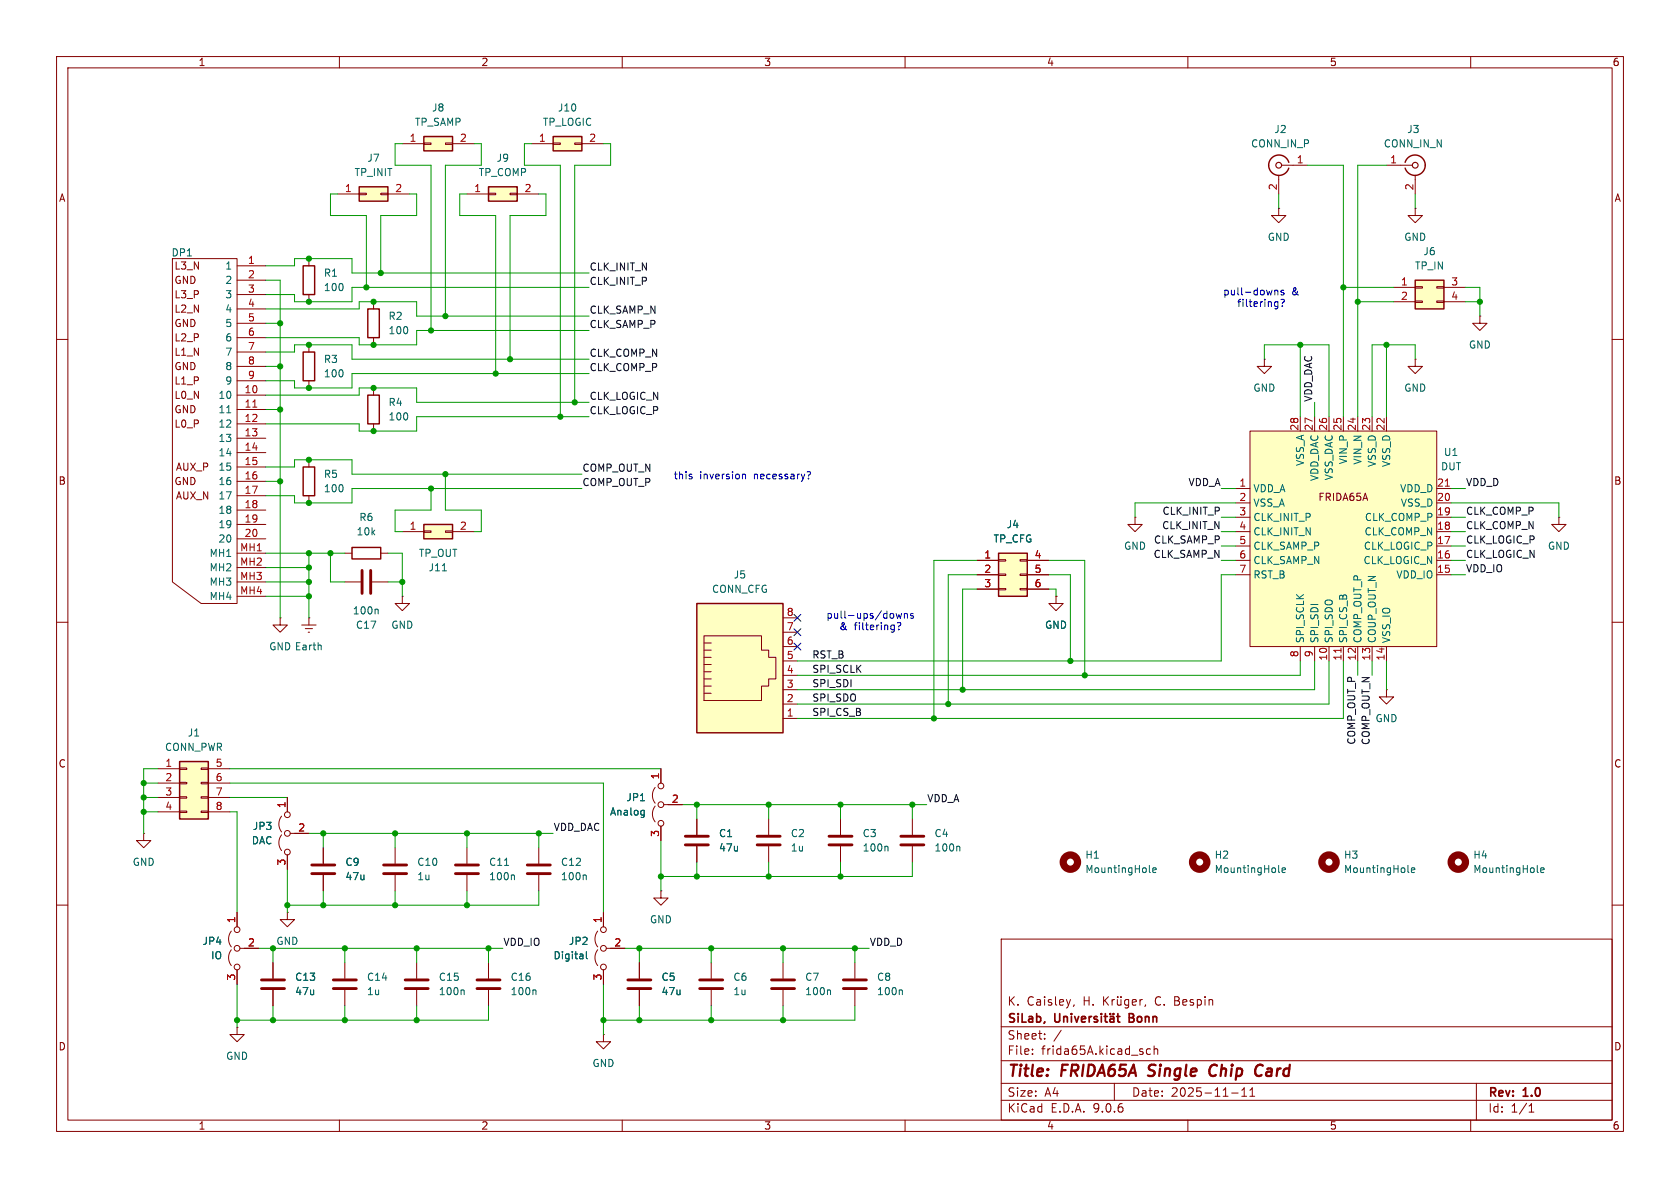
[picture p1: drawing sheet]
<svg xmlns="http://www.w3.org/2000/svg" width="297mm" height="210mm" viewBox="0 0 297 210" stroke-linecap="round" stroke-linejoin="round" font-family="sans-serif">
<g fill="none" stroke="#840000" stroke-width=".18">
<path d="M10 10h277v190h-277zM12 12h273v186h-273zM60 10v2M110 10v2M160 10v2M210 10v2M260 10v2M10 60h2M285 60h2M10 110h2M71.1 105.4v1.3h1.3l-1.3 1.3-1.3-1.3h1.3M71.1 105.4h.1"/>
<path d="M285 110h2M10 160h2M177 166h108v32h-108zM189.9 177.6l-.2 .3M195.1 176.2v1.5M195.3 176.8l.7 .9M196 176.2l-.9 .9M196.6 176.7v1M197 176.7l-.3 .1-.1 .2M197.5 176.7l.1 .9 .4 .1 .2-.1M197.6 176.2v.1M198.2 176.2v.1"/>
<path d="M198.2 176.7v1M199.5 176.8l-.4-.1-.3 .3v.4l.2 .2h.5M199.5 176.7v1.2l-.3 .3-.3-.1M200.2 177.2l.7-.1-.1-.3-.4-.1-.2 .2v.7h.6M201.5 176.7v1M202 176.7l-.3 .1-.2 .2M202.5 177.6l-.1 .3M207.7 176.2h.5l.2 .1 .1 .3-.3 .3a.4 .4 0 0 1 .3 .4 .4 .4 0 0 1-.3 .4h-.5zM207.7 176.9h.5M209.1 177.2l.7-.1-.1-.3-.4-.1-.2 .2 .1 .7h.5M211 176.8l-.4-.1-.2 .2 .1 .2 .5 .2v.3h-.6M211.7 176.8l.4-.1 .3 .3v.4l-.2 .2h-.5"/>
<path d="M211.7 176.7v1.5M213 176.2v.1M213 176.7v1M213.7 176.8l.3-.1 .3 .1 .1 .9M213.7 176.7v1M285 160h2M60 198v2M110 198v2M160 198v2M177 194.5h108M177 191.5h108M177 187.5h108"/>
<path d="M177 181.5h108M182.5 186.3v.1M182.5 185.5v.1M184.7 183.6v.1M184.7 182.8v.1M187.6 182.1l-1.3 2M197 191.5v3M203.4 185.5l-.4-.1-.3 .3v.4l.1 .2h.6M204 185.5l.2-.1 .4 .1 .1 .9M204 184.9v1.5M210 198v2M217.7 193.2h1.2"/>
<path d="M219.5 193.8h.9M219.5 192.7l.5-.4v1.5M221 193.8h.8M221 192.7l.4-.4v1.5M260 198v2M261 191.5v6.5M270.3 196.6h.9M270.3 195.5l.4-.4v1.5"/>
</g>
<path d="M202.9 190.1l.3 .1M203.2 188.4l-.1 .4 .1 .2M214.8 188.2a1.13 1.13 0 0 0-1 .7 1.13 1.13 0 0 0 .3 1.2l.2 .1 .5-.1M222.7 188.2l.5 .2M223 190l-.4 .2" fill="none" stroke="#840000" stroke-width=".4"/>
<g fill="none" stroke="#840000" stroke-width=".3">
<path d="M186.5 179.2v1.2l.3 .3 .4-.1 .1-.2v-1.2M188.1 179.7v1M188.1 179.8l.2-.1 .3 .1 .1 .9M189.4 179.2v.1M189.4 179.7v1M190 179.7l.3 1 .4-1M192.6 179.7v1M193 179.7l-.3 .1-.1 .2M194 179.8l-.4-.1-.2 .2 .1 .2 .5 .2v.3h-.6M194.7 179.2v.1M194.7 179.7v1M195.2 179.7h.6"/>
<path d="M195.4 179.2v1.3l.4 .2M196.3 179.8h.5l.1 .9M196.3 179.2v.1M196.8 179.2v.1M197.4 179.7h.6M197.6 179.2v1.3l.4 .2M199.6 179.9h.5M200.1 179.2h-.5v1.5h.6M191.2 180.2l.7-.2-.1-.2-.4-.1-.2 .2 .1 .7h.5M196.9 180l-.5 .1a.29 .29 0 0 0-.2 .3 .29 .29 0 0 0 .2 .3l.5-.1"/>
</g>
<g fill="none" stroke="#840000" stroke-width="1.3">
<circle cx="234.9" cy="152.4" r="1.27"/>
<circle cx="257.8" cy="152.4" r="1.27"/>
</g>
<path d="M248.9 154.1l.2 .1M249.5 153.8l.6-.1v-.2l-.4-.1-.2 .2 .1 .6h.5M271.8 154.1l.2 .1M272.4 153.8l.6-.1-.1-.2-.3-.1-.2 .2v.6h.5" fill="none" stroke="#006464" stroke-width=".18"/>
<path d="M123.2 106.7h15.2v22.8h-15.2z" fill="#ffffc2"/>
<g fill="none" stroke="#840000" stroke-width=".18">
<path d="M124.5 117.5h1.2M124.5 118.7h1.2M124.5 112.4h10.1v2.5h1.3v1.3h1.3v3.8h-1.3v1.3h-1.3v2.5h-10.1zM124.5 116.2h1.2M124.5 113.7h1.2M124.5 114.9h1.2M138.4 109.2h2.6M138.4 111.8h2.6M138.4 114.3h2.6M138.4 116.8h2.6M138.4 119.4h2.6M124.5 120h1.2"/>
<path d="M124.5 121.3h1.2M124.5 122.6h1.2M138.4 121.9h2.6M138.4 124.5h2.6M138.4 127h2.6M135.9 144.8v2.8M135.9 149.6v2.8M148.6 144.8v2.8M148.6 149.6v2.8M138.4 170.2v2.8M138.4 175v2.8M151.1 170.2v2.8"/>
<path d="M151.1 175v2.8"/>
</g>
<path d="M123.2 106.7h15.2v22.8h-15.2z" fill="none" stroke="#840000" stroke-width=".25"/>
<path d="M133.9 147.8h4M133.9 149.4h4M146.6 147.8h4M146.6 149.4h4M136.4 173.2h4.1M136.4 174.8h4.1M149.1 173.2h4.1M149.1 174.8h4.1" fill="none" stroke="#840000" stroke-width=".51"/>
<path d="M156.8 149.6l.2 .2v.6M146.6 175l.2 .2v.6M159.3 175l.2 .2v.6" fill="none" stroke="#006464" stroke-width=".18"/>
<path d="M74.9 92.7h5.1v2.6h-5.1z" fill="#ffffc2"/>
<path d="M53.6 47h2v5.1h-2zM62.2 96.8h5.1v2h-5.1zM74.9 92.7h5.1v2.6h-5.1z" fill="none" stroke="#840000" stroke-width=".25"/>
<g fill="none" stroke="#840000" stroke-width=".18">
<path d="M54.6 45.7v1.3M54.6 52.1v1.2M61 97.8h1.2M67.3 97.8h1.3M71.1 94h3.8M74.9 93.9h1.3v.2h-1.3zM78.7 93.9h1.3v.2h-1.3zM80 94h3.8M61 102.9h2.8M65.8 102.9h2.8M115.8 139.2a2.26 2.26 0 0 0 0 2.8M116.8 135.9v2.5"/>
<path d="M245.1 121.9v1.3h1.3l-1.3 1.3-1.3-1.3h1.3M245.1 121.9h.1M69.8 149.9v2.8M69.8 154.7v2.8M82.5 149.9v2.8M82.5 154.7v2.8M95.2 149.9v2.8M95.2 154.7v2.8M115.8 142.5a2.26 2.26 0 0 0 0 2.8M116.8 157.5v1.3h1.3l-1.3 1.2-1.2-1.2h1.2M116.8 157.5h.1M116.8 146.1v2.5"/>
<path d="M117.3 142.2h3.3M123.2 144.8v2.8M123.2 149.6v2.8M86.4 170.2v2.8M86.4 175v2.8M105.7 164.6a2.26 2.26 0 0 0 0 2.8M105.7 167.9a2.26 2.26 0 0 0 0 2.8M106.7 161.3v2.5M106.7 171.5v2.5M107.2 167.6h3.3M113 170.2v2.8M113 175v2.8"/>
<path d="M125.7 170.2v2.8M125.7 175v2.8M106.7 182.9v1.3h1.2l-1.2 1.2-1.3-1.2h1.3M106.7 182.9h.1"/>
<circle cx="116.8" cy="138.9" r=".51"/>
<circle cx="116.8" cy="145.5" r=".51"/>
<circle cx="116.8" cy="142.2" r=".51"/>
<circle cx="106.7" cy="167.6" r=".51"/>
<circle cx="106.7" cy="164.3" r=".51"/>
<circle cx="106.7" cy="170.9" r=".51"/>
</g>
<path d="M66.7 107.7l.2 .2v.6M78.2 100.9h.7M89.2 153h.7M90.8 154.7l.1 .2v.6M103.5 154.7l.1 .2v.6M113.5 143.2l.4 .1M113.9 143.2v1.1l-.3 .2M113.9 144l-.4 .1M94.6 175l.2 .2v.6M103.7 168.2v1.1l.1 .2" fill="none" stroke="#006464" stroke-width=".18"/>
<g fill="none" stroke="#840000" stroke-width=".51">
<path d="M64 100.8v4.1M65.5 100.8v4.1M67.8 152.9h4.1M67.8 154.4h4.1M80.5 152.9h4.1M80.5 154.4h4.1M93.2 152.9h4.1M93.2 154.4h4.1M121.2 147.8h4M121.2 149.4h4M84.3 173.2h4.1M84.3 174.8h4.1"/>
<path d="M111 173.2h4.1M111 174.8h4.1M123.7 173.2h4.1M123.7 174.8h4.1"/>
</g>
<path d="M250.2 49.5h5.1v5.1h-5.1z" fill="#ffffc2"/>
<path d="M227.8 28.7a1.82 1.82 0 0 0-2.7-1 1.82 1.82 0 0 0-.1 3 1.82 1.82 0 0 0 2.8-1M248.4 28.7a1.82 1.82 0 0 1 2.8-1 1.82 1.82 0 0 1 0 3 1.82 1.82 0 0 1-2.8-1M250.2 49.5h5.1v5.1h-5.1z" fill="none" stroke="#840000" stroke-width=".25"/>
<g fill="none" stroke="#840000" stroke-width=".18">
<path d="M226.1 36.8v1.3h1.2l-1.2 1.3-1.3-1.3h1.3M226.1 36.8h.1M226.1 31v3.3M226.6 29.2h4.5M245.1 29.2h4.6M250.2 36.8v1.3h1.3l-1.3 1.3-1.3-1.3h1.3M250.2 36.8h.1M250.2 31v3.3M246.4 50.8h3.8M246.4 53.3h3.8M250.2 50.7h1.3v.2h-1.3zM250.2 53.2h1.3v.3h-1.3z"/>
<path d="M254 50.7h1.3v.2h-1.3zM254 53.2h1.3v.3h-1.3zM255.3 50.8h3.8M255.3 53.3h3.8M261.6 55.9v1.3h1.3l-1.3 1.2-1.3-1.2h1.3M261.6 55.9h.1M223.5 63.5v1.3h1.3l-1.3 1.2-1.3-1.2h1.3M223.5 63.5h.1M250.2 63.5v1.3h1.3l-1.3 1.2-1.3-1.2h1.3M250.2 63.5h.1"/>
</g>
<g fill="none" stroke="#840000" stroke-width=".2">
<circle cx="226.1" cy="29.2" r=".51"/>
<circle cx="250.2" cy="29.2" r=".51"/>
</g>
<path d="M176.5 97.8h5.1v7.6h-5.1z" fill="#ffffc2"/>
<path d="M65 54.6h2.1v5.1h-2.1zM53.6 62.2h2v5.1h-2zM65 69.9h2.1v5h-2.1zM53.6 82.6h2v5h-2zM176.5 97.8h5.1v7.6h-5.1z" fill="none" stroke="#840000" stroke-width=".25"/>
<g fill="none" stroke="#840000" stroke-width=".18">
<path d="M30.5 45.7h11.4v61h-6.3l-5.1-3.8zM41.9 47h5.1M41.9 52.1h5.1M41.9 54.6h5.1M41.9 59.7h5.1M41.9 49.5h5.1M41.9 57.2h5.1M66 53.3v1.3M66 59.7v1.3M41.9 67.3h5.1M41.9 69.9h5.1M41.9 74.9h5.1"/>
<path d="M41.9 77.5h5.1M41.9 62.2h5.1M41.9 64.8h5.1M41.9 72.4h5.1M54.6 61v1.2M54.6 67.3v1.3M66 68.6v1.3M66 74.9v1.3M41.9 80h5.1M41.9 82.6h5.1M41.9 87.6h5.1M41.9 90.2h5.1"/>
<path d="M41.9 92.7h5.1M41.9 95.3h5.1M41.9 97.8h5.1M41.9 85.1h5.1M54.6 81.3v1.3M54.6 87.6v1.3M172.7 99.1h3.8M176.5 98.9h1.3v.3h-1.3zM180.3 98.9h1.3v.3h-1.3zM181.6 99.1h3.8M200.7 91.4v1.3h1.2l-1.2 1.3-1.3-1.3h1.3M200.7 91.4h.1"/>
<path d="M275.6 91.4v1.3h1.3l-1.3 1.3-1.3-1.3h1.3M275.6 91.4h.1M41.9 100.3h5.1M41.9 102.9h5.1M41.9 105.4h5.1M172.7 101.6h3.8M172.7 104.1h3.8M176.5 101.5h1.3v.2h-1.3zM176.5 104h1.3v.3h-1.3zM180.3 101.5h1.3v.2h-1.3zM180.3 104h1.3v.3h-1.3zM181.6 101.6h3.8"/>
<path d="M181.6 104.1h3.8M186.7 105.4v1.3h1.3l-1.3 1.3-1.3-1.3h1.3M186.7 105.4h.1M161.3 144.8v2.8M161.3 149.6v2.8"/>
</g>
<path d="M159.3 147.8h4M159.3 149.4h4" fill="none" stroke="#840000" stroke-width=".51"/>
<path d="M40.1 73h.7M169.5 149.6l.2 .2v.6M203.2 154.1l.2 .1M203.8 153.8l.6-.1-.1-.2-.3-.1-.2 .2 .1 .6h.4M226 154.1l.2 .1M226.7 153.8l.6-.1-.1-.2-.4-.1-.1 .2v.6h.5" fill="none" stroke="#006464" stroke-width=".18"/>
<path d="M44.7 72h.7" fill="none" stroke="#a90000" stroke-width=".18"/>
<g fill="none" stroke="#840000" stroke-width="1.3">
<circle cx="189.2" cy="152.4" r="1.27"/>
<circle cx="212.1" cy="152.4" r="1.27"/>
</g>
<path d="M221 76.2h33v38.1h-33z" fill="#ffffc2"/>
<g fill="none" stroke="#840000" stroke-width=".18">
<path d="M221 76.2h33v38.1h-33zM229.9 73.7v2.5M232.4 73.7v2.5M234.9 73.7v2.5M237.5 73.7v2.5M240 73.7v2.5M242.6 73.7v2.5M245.1 73.7v2.5M218.4 86.4h2.6M218.4 88.9h2.6M218.4 91.4h2.6M218.4 94h2.6"/>
<path d="M218.4 96.5h2.6M218.4 99.1h2.6M254 86.4h2.5M254 88.9h2.5M254 91.4h2.5M254 94h2.5M254 96.5h2.5M254 99.1h2.5M218.4 101.6h2.6M229.9 114.3v2.5M232.4 114.3v2.5M234.9 114.3v2.5"/>
<path d="M237.5 114.3v2.5M240 114.3v2.5M242.6 114.3v2.5M245.1 114.3v2.5M254 101.6h2.5"/>
</g>
<path d="M255.5 85.9h.7M237.1 114.6v.7" fill="none" stroke="#a90000" stroke-width=".18"/>
<path d="M86.4 33h5v2.6h-5z" fill="#ffffc2"/>
<path d="M86.4 33h5v2.6h-5z" fill="none" stroke="#840000" stroke-width=".25"/>
<path d="M82.5 34.3h3.9M86.4 34.2h1.2v.2h-1.2zM90.2 34.2h1.2v.2h-1.2zM91.4 34.3h3.8" fill="none" stroke="#840000" stroke-width=".18"/>
<path d="M63.5 33h5.1v2.6h-5.1z" fill="#ffffc2"/>
<path d="M63.5 33h5.1v2.6h-5.1z" fill="none" stroke="#840000" stroke-width=".25"/>
<path d="M59.7 34.3h3.8M63.5 34.2h1.3v.2h-1.3zM67.3 34.2h1.3v.2h-1.3zM68.6 34.3h3.8M25.4 147.3v1.3h1.3l-1.3 1.3-1.3-1.3h1.3M25.4 147.3h.1M48.3 170.2v2.8M48.3 175v2.8M73.7 170.2v2.8M73.7 175v2.8M41.9 181.6v1.3h1.3l-1.3 1.3-1.3-1.3h1.3M41.9 181.6h.1" fill="none" stroke="#840000" stroke-width=".18"/>
<path d="M46.2 173.2h4.1M46.2 174.8h4.1M71.6 173.2h4.1M71.6 174.8h4.1" fill="none" stroke="#840000" stroke-width=".51"/>
<path d="M81.9 175l.2 .2v.6" fill="none" stroke="#006464" stroke-width=".18"/>
<path d="M74.9 24.1h5.1v2.6h-5.1z" fill="#ffffc2"/>
<path d="M74.9 24.1h5.1v2.6h-5.1z" fill="none" stroke="#840000" stroke-width=".25"/>
<g fill="none" stroke="#840000" stroke-width=".18">
<path d="M71.1 25.4h3.8M74.9 25.3h1.3v.2h-1.3zM78.7 25.3h1.3v.2h-1.3zM80 25.4h3.8M53.3 110.5h2.6M54 111.1h1.2M54.5 111.8h.2M54.6 109.2h.1M54.6 109.2v1.3M40.9 164.6a2.26 2.26 0 0 0 0 2.8M40.9 167.9a2.26 2.26 0 0 0 0 2.8M41.9 161.3v2.5"/>
<path d="M41.9 171.5v2.5M42.4 167.6h3.3M50.8 161.3v1.3h1.3l-1.3 1.2-1.3-1.2h1.3M50.8 161.3h.1M61 170.2v2.8M61 175v2.8"/>
<circle cx="41.9" cy="167.6" r=".51"/>
<circle cx="41.9" cy="164.3" r=".51"/>
<circle cx="41.9" cy="170.9" r=".51"/>
</g>
<path d="M58.9 173.2h4.1M58.9 174.8h4.1" fill="none" stroke="#840000" stroke-width=".51"/>
<path d="M56.7 114.1l.1 .8" fill="none" stroke="#006464" stroke-width=".18"/>
<path d="M31.7 134.6h5.1v10.2h-5.1z" fill="#ffffc2"/>
<path d="M31.7 134.6h5.1v10.2h-5.1z" fill="none" stroke="#840000" stroke-width=".25"/>
<g fill="none" stroke="#840000" stroke-width=".18">
<path d="M49.5 109.2v1.3h1.3l-1.3 1.3-1.2-1.3h1.2M49.5 109.2h.1M27.9 135.9h3.8M27.9 138.4h3.8M31.7 135.8h1.3v.2h-1.3zM31.7 138.3h1.3v.3h-1.3zM35.6 135.8h1.2v.2h-1.2zM35.6 138.3h1.2v.3h-1.2zM36.8 135.9h3.8M36.8 138.4h3.8M27.9 141h3.8M27.9 143.5h3.8"/>
<path d="M31.7 140.8h1.3v.3h-1.3zM31.7 143.4h1.3v.2h-1.3zM35.6 140.8h1.2v.3h-1.2zM35.6 143.4h1.2v.2h-1.2zM36.8 141h3.8M36.8 143.5h3.8M49.8 144.3a2.26 2.26 0 0 0 0 2.8M49.8 147.6a2.26 2.26 0 0 0 0 2.8M50.8 141v2.5M50.8 151.1v2.6M51.3 147.3h3.3M57.1 149.9v2.8"/>
<path d="M57.1 154.7v2.8"/>
<circle cx="50.8" cy="150.6" r=".51"/>
<circle cx="50.8" cy="147.3" r=".51"/>
<circle cx="50.8" cy="144" r=".51"/>
</g>
<path d="M55.1 152.9h4.1M55.1 154.4h4.1" fill="none" stroke="#840000" stroke-width=".51"/>
<path d="M97.8 24.1h5.1v2.6h-5.1z" fill="#ffffc2"/>
<path d="M97.8 24.1h5.1v2.6h-5.1z" fill="none" stroke="#840000" stroke-width=".25"/>
<g fill="none" stroke="#840000" stroke-width=".18">
<path d="M94 25.4h3.8M97.8 25.3h1.3v.2h-1.3zM101.6 25.3h1.3v.2h-1.3zM102.9 25.4h3.8M172.7 99.1h3.8M181.6 99.1h3.8M172.7 101.6h3.8M172.7 104.1h3.8M181.6 101.6h3.8M181.6 104.1h3.8M186.7 105.4h.1M116.8 135.9v2.5"/>
<path d="M50.8 141v2.5M50.8 151.1v2.6M52.1 147.3h2.5M57.1 149.9v2.8M57.1 154.7v2.8M116.8 146.1v2.5M118.1 142.2h2.5M123.2 144.8v2.8M123.2 149.6v2.8M41.9 161.3v2.5M41.9 171.5v2.5M43.2 167.6h2.5"/>
<path d="M48.3 170.2v2.8M48.3 175v2.8M106.7 161.3v2.5M106.7 171.5v2.5M107.9 167.6h2.6M113 170.2v2.8M113 175v2.8"/>
</g>
<g fill="none" stroke="#009600" stroke-width=".18">
<path d="M59.7 34.3h-1.3v3.8h6.4v12.7M71.1 25.4h-1.3v3.8h6.4v29.2M72.4 34.3h1.3v3.8h-6.4v10.2M82.5 34.3h-1.2v3.8h6.3v27.9M83.8 25.4h1.3v3.8h-6.4v26.7M94 25.4h-1.3v3.8h6.4v44.5M95.2 34.3h1.3v3.8h-6.3v25.4M106.7 25.4h1.2v3.8h-6.3v41.9M226.1 34.3v2.5M231.1 29.2h6.4v44.5M245.1 29.2h-5.1v44.5M250.2 34.3v2.5"/>
<path d="M47 47h5.1v-1.3h10.1v2.6h41.9M47 54.6h16.5v-1.3h10.2v2.6h30.4M47 57.2h2.5M47 49.5h2.5v59.7M104.1 50.8h-41.9v2.5h-10.1v-1.2h-5.1M104.1 58.4h-30.4v2.6h-10.2v-1.3h-16.5M237.5 50.8h8.9M240 53.3h6.4M259.1 53.3h2.5M259.1 50.8h2.5v5.1M47 62.2h5.1v-1.2h10.1v2.5h41.9M47 69.9h16.5v-1.3h10.2v2.5h30.4"/>
<path d="M47 64.8h2.5M47 72.4h2.5M104.1 66h-41.9v2.6h-10.1v-1.3h-5.1M104.1 73.7h-30.4v2.5h-10.2v-1.3h-16.5M223.5 63.5v-2.5h11.4v12.7M229.9 61v12.7M232.4 71.1v2.6M245.1 61v12.7M250.2 63.5v-2.5h-7.6v12.7M47 82.6h5.1v-1.3h10.1v2.5h40.7M47 97.8h14M47 85.1h2.5"/>
<path d="M54.6 97.8v11.4M58.4 97.8v5.1h2.6M68.6 97.8h2.5v7.6M76.2 86.4v3.8h-6.4v3.8h1.3M78.7 83.8v6.4h6.4v3.8h-1.3M102.9 86.4h-40.7v2.5h-10.1v-1.3h-5.1M172.7 99.1h-7.6v27.9M185.4 99.1h6.4v20.3M215.9 94h2.5M215.9 86.4h2.5M215.9 99.1h2.5M215.9 96.5h2.5"/>
<path d="M215.9 91.4h2.5M218.4 88.9h-17.7v2.5M256.5 88.9h19.1v2.5M256.5 94h2.6M256.5 86.4h2.6M256.5 99.1h2.6M256.5 96.5h2.6M256.5 91.4h2.6M47 102.9h7.6M47 105.4h7.6M47 100.3h7.6M68.6 102.9h2.5"/>
<path d="M172.7 101.6h-5.1v22.9M172.7 104.1h-2.5v17.8M185.4 101.6h3.8v15.2M185.4 104.1h1.3v1.3M218.4 101.6h-2.5v15.2h-74.9M229.9 116.8v2.6h-88.9M232.4 116.8v5.1h-91.4M234.9 116.8v7.7h-93.9M237.5 116.8v10.2h-96.5M240 116.8v2.6M242.6 116.8v2.6M245.1 116.8v5.1"/>
<path d="M256.5 101.6h2.6M25.4 138.4h2.5M27.9 135.9h-2.5v11.4M40.6 138.4h66.1v22.9M40.6 135.9h76.2M25.4 143.5h2.5M25.4 141h2.5M40.6 143.5h1.3v17.8M40.6 141h10.2M50.8 153.7v7.6M54.6 147.3h43.2M57.1 147.3v2.6"/>
<path d="M57.1 157.5v2.5M69.8 147.3v2.6M69.8 157.5v2.5M82.5 147.3v2.6M82.5 157.5v2.5M95.2 157.5v2.5h-44.4M95.2 147.3v2.6M116.8 148.6v8.9M120.6 142.2h43.2M123.2 142.2v2.6M123.2 152.4v2.5M135.9 142.2v2.6"/>
<path d="M135.9 152.4v2.5M148.6 142.2v2.6M148.6 152.4v2.5M161.3 142.2v2.6M161.3 152.4v2.5h-44.5M41.9 174v7.6M45.7 167.6h43.2M48.3 167.6v2.6M48.3 177.8v2.5M61 167.6v2.6M61 177.8v2.5M73.7 167.6v2.6"/>
<path d="M73.7 177.8v2.5M86.4 177.8v2.5h-44.5M86.4 167.6v2.6M106.7 174v8.9M110.5 167.6h43.2M113 167.6v2.6M113 177.8v2.5M125.7 167.6v2.6M125.7 177.8v2.5M138.4 167.6v2.6M138.4 177.8v2.5M151.1 177.8v2.5h-44.4"/>
<path d="M151.1 167.6v2.6"/>
</g>
<path d="M140.4 113.7l1.2 1.2M140.4 108.6l1.2 1.2M140.4 111.2l1.2 1.2M141.6 113.7l-1.2 1.2M141.6 108.6l-1.2 1.2M141.6 111.2l-1.2 1.2" fill="none" stroke="#000084" stroke-width=".18"/>
<g fill="none" stroke="#0000c2" stroke-width=".18">
<path d="M225.4 51.3v.8M225.4 51.4l.2-.1 .3 .1v.7M225.8 53.3l.1 .1M225.9 53.3v1.1l-.1 .1M225.9 54.1l-.1 .1M226.5 53l.4-.1 .2 .2-.4 .6M226.7 54.1v.1M226.9 51.4l-.3-.1-.1 .2v.2l.4 .1v.3h-.4M122.3 84.3v.3M131.3 83.9l.1-.1 .3 .1 .1 .8M142.8 83.4h.3l.2 .2-.4 .6M142.9 84.5v.2"/>
<path d="M158.4 108.4l.3 .9 .2-.6 .3 .6 .2-.9M158.6 110.1h.5l.1 .1-.3 .7M158.9 111.2v.1M159.9 108.4v.9M159.9 108.6l.2-.2 .3 .1v.8M161.5 108.5l-.3-.1-.2 .2v.2l.5 .1v.3h-.5"/>
</g>
<path d="M113.5 143.2l.4 .1M113.9 143.2v1.1l-.3 .2M113.9 144l-.4 .1M103.7 168.2v1.1l.1 .2" fill="none" stroke="#006464" stroke-width=".18"/>
<g fill="#009600" stroke="#009600" stroke-width=".18">
<circle cx="25.4" cy="143.5" r=".46"/>
<circle cx="25.4" cy="141" r=".46"/>
<circle cx="25.4" cy="138.4" r=".46"/>
<circle cx="50.8" cy="160" r=".46"/>
<circle cx="57.1" cy="160" r=".46"/>
<circle cx="57.1" cy="147.3" r=".46"/>
<circle cx="73.7" cy="180.3" r=".46"/>
<circle cx="48.3" cy="167.6" r=".46"/>
<circle cx="61" cy="167.6" r=".46"/>
<circle cx="61" cy="180.3" r=".46"/>
<circle cx="41.9" cy="180.3" r=".46"/>
<circle cx="48.3" cy="180.3" r=".46"/>
<circle cx="82.5" cy="147.3" r=".46"/>
<circle cx="95.2" cy="147.3" r=".46"/>
<circle cx="82.5" cy="160" r=".46"/>
<circle cx="86.4" cy="167.6" r=".46"/>
<circle cx="73.7" cy="167.6" r=".46"/>
<circle cx="69.8" cy="147.3" r=".46"/>
<circle cx="69.8" cy="160" r=".46"/>
<circle cx="113" cy="180.3" r=".46"/>
<circle cx="106.7" cy="180.3" r=".46"/>
<circle cx="125.7" cy="180.3" r=".46"/>
<circle cx="113" cy="167.6" r=".46"/>
<circle cx="125.7" cy="167.6" r=".46"/>
<circle cx="116.8" cy="154.9" r=".46"/>
<circle cx="135.9" cy="142.2" r=".46"/>
<circle cx="123.2" cy="142.2" r=".46"/>
<circle cx="138.4" cy="167.6" r=".46"/>
<circle cx="138.4" cy="180.3" r=".46"/>
<circle cx="151.1" cy="167.6" r=".46"/>
<circle cx="123.2" cy="154.9" r=".46"/>
<circle cx="135.9" cy="154.9" r=".46"/>
<circle cx="148.6" cy="142.2" r=".46"/>
<circle cx="148.6" cy="154.9" r=".46"/>
<circle cx="165.1" cy="127" r=".46"/>
<circle cx="191.8" cy="119.4" r=".46"/>
<circle cx="167.6" cy="124.5" r=".46"/>
<circle cx="161.3" cy="142.2" r=".46"/>
<circle cx="189.2" cy="116.8" r=".46"/>
<circle cx="170.2" cy="121.9" r=".46"/>
<circle cx="229.9" cy="61" r=".46"/>
<circle cx="245.1" cy="61" r=".46"/>
<circle cx="240" cy="53.3" r=".46"/>
<circle cx="237.5" cy="50.8" r=".46"/>
<circle cx="261.6" cy="53.3" r=".46"/>
<circle cx="90.2" cy="63.5" r=".46"/>
<circle cx="78.7" cy="83.8" r=".46"/>
<circle cx="87.6" cy="66" r=".46"/>
<circle cx="101.6" cy="71.1" r=".46"/>
<circle cx="99.1" cy="73.7" r=".46"/>
<circle cx="54.6" cy="45.7" r=".46"/>
<circle cx="49.5" cy="57.2" r=".46"/>
<circle cx="54.6" cy="61" r=".46"/>
<circle cx="54.6" cy="53.3" r=".46"/>
<circle cx="49.5" cy="64.8" r=".46"/>
<circle cx="54.6" cy="88.9" r=".46"/>
<circle cx="54.6" cy="81.3" r=".46"/>
<circle cx="54.6" cy="68.6" r=".46"/>
<circle cx="66" cy="76.2" r=".46"/>
<circle cx="66" cy="68.6" r=".46"/>
<circle cx="76.2" cy="86.4" r=".46"/>
<circle cx="49.5" cy="85.1" r=".46"/>
<circle cx="49.5" cy="72.4" r=".46"/>
<circle cx="71.1" cy="102.9" r=".46"/>
<circle cx="54.6" cy="105.4" r=".46"/>
<circle cx="54.6" cy="102.9" r=".46"/>
<circle cx="54.6" cy="100.3" r=".46"/>
<circle cx="54.6" cy="97.8" r=".46"/>
<circle cx="58.4" cy="97.8" r=".46"/>
<circle cx="66" cy="53.3" r=".46"/>
<circle cx="64.8" cy="50.8" r=".46"/>
<circle cx="67.3" cy="48.3" r=".46"/>
<circle cx="66" cy="61" r=".46"/>
<circle cx="78.7" cy="55.9" r=".46"/>
<circle cx="76.2" cy="58.4" r=".46"/>
</g>
<g font-size="2.8" fill="#840000">
<text x="178" y="190.9">Title:</text>
<text x="187.7" y="190.9">FRIDA65A</text>
<text x="203.9" y="190.9">Single</text>
<text x="215.5" y="190.9">Chip</text>
<text x="224.3" y="190.9">Card</text>
</g>
<g font-size="2.1" fill="#840000">
<text x="178" y="178">K.</text>
<text x="181.5" y="178">Caisley,</text>
<text x="191.5" y="178">H.</text>
<text x="204.5" y="178">C.</text>
<text x="178" y="184">Sheet:</text>
<text x="178" y="181.2">SiLab,</text>
<text x="200.3" y="181.2">Bonn</text>
<text x="178" y="186.7">File:</text>
<text x="184.1" y="186.7">frida65A.kicad_sch</text>
<text x="178" y="196.9">KiCad</text>
<text x="178" y="194.1">Size:</text>
<text x="184.7" y="194.1">A4</text>
<text x="185.7" y="196.9">E.D.A.</text>
<text x="193.3" y="196.9">9.0.6</text>
<text x="200" y="194.1">Date:</text>
<text x="207" y="194.1">2025-11-11</text>
<text x="263" y="194.3">Rev:</text>
<text x="263" y="196.9">Id:</text>
<text x="267.1" y="196.9">1/1</text>
<text x="269.4" y="194.3">1.0</text>
</g>
<g font-size="1.8" fill="#840000">
<text x="35" y="11.9">1</text>
<text x="85" y="11.9">2</text>
<text x="135" y="11.9">3</text>
<text x="185" y="11.9">4</text>
<text x="235" y="11.9">5</text>
<text x="285" y="11.9">6</text>
<text x="10.3" y="35.9">A</text>
<text x="285.3" y="35.9">A</text>
<text x="30.7" y="47.9">L3_N</text>
<text x="30.7" y="50.4">GND</text>
<text x="30.7" y="52.9">L3_P</text>
<text x="30.7" y="55.5">L2_N</text>
<text x="30.7" y="58">GND</text>
<text x="30.7" y="63.1">L1_N</text>
<text x="30.7" y="65.6">GND</text>
<text x="30.7" y="60.6">L2_P</text>
<text x="30.7" y="70.7">L0_N</text>
<text x="30.7" y="68.2">L1_P</text>
<text x="30.7" y="73.3">GND</text>
<text x="30.7" y="75.8">L0_P</text>
<text x="31" y="83.4">AUX_P</text>
<text x="10.3" y="85.9">B</text>
<text x="30.7" y="86">GND</text>
<text x="31" y="88.5">AUX_N</text>
<text x="233" y="88.7">FRIDA65A</text>
<text x="285.3" y="85.9">B</text>
<text x="10.3" y="135.9">C</text>
<text x="285.3" y="135.9">C</text>
<text x="10.3" y="185.9">D</text>
<text x="285.3" y="185.9">D</text>
<text x="35" y="199.9">1</text>
<text x="85" y="199.9">2</text>
<text x="135" y="199.9">3</text>
<text x="185" y="199.9">4</text>
<text x="235" y="199.9">5</text>
<text x="285" y="199.9">6</text>
</g>
<g font-size="1.8" fill="#006464">
<text x="73.3" y="22.5">TP_SAMP</text>
<text x="76.3" y="19.9">J8</text>
<text x="95.9" y="22.5">TP_LOGIC</text>
<text x="98.5" y="19.9">J10</text>
<text x="225.2" y="23.7">J2</text>
<text x="248.7" y="23.7">J3</text>
<text x="64.8" y="28.8">J7</text>
<text x="87.7" y="28.8">J9</text>
<text x="221.1" y="26.3">CONN_IN_P</text>
<text x="244.5" y="26.3">CONN_IN_N</text>
<text x="62.6" y="31.3">TP_INIT</text>
<text x="84.5" y="31.3">TP_COMP</text>
<text x="30.2" y="45.5">DP1</text>
<text x="39.7" y="47.9">1</text>
<text x="224" y="42.8">GND</text>
<text x="248.2" y="42.8">GND</text>
<text x="250.1" y="47.9">TP_IN</text>
<text x="251.5" y="45.3">J6</text>
<text x="39.7" y="52.9">3</text>
<text x="39.7" y="50.4">2</text>
<text x="57.2" y="49.1">R1</text>
<text x="57.2" y="51.7">100</text>
<text x="39.7" y="55.5">4</text>
<text x="39.7" y="58">5</text>
<text x="68.6" y="56.7">R2</text>
<text x="68.6" y="59.3">100</text>
<text x="39.7" y="60.6">6</text>
<text x="39.7" y="63.1">7</text>
<text x="39.7" y="65.6">8</text>
<text x="57.2" y="64.4">R3</text>
<text x="259.6" y="61.8">GND</text>
<text x="38.5" y="70.7">10</text>
<text x="39.7" y="68.2">9</text>
<text x="57.2" y="66.9">100</text>
<text x="68.6" y="72">R4</text>
<text x="221.5" y="69.4">GND</text>
<text x="248.2" y="69.4">GND</text>
<text x="38.5" y="75.8">12</text>
<text x="38.5" y="73.3">11</text>
<text x="68.6" y="74.5">100</text>
<text x="38.5" y="78.3">13</text>
<text x="38.5" y="80.9">14</text>
<text x="38.5" y="83.4">15</text>
<text x="230.7" y="82.5" transform="rotate(-90 230.7 82.5)">VSS_A</text>
<text x="238.4" y="82.2" transform="rotate(-90 238.4 82.2)">VIN_P</text>
<text x="240.9" y="82.2" transform="rotate(-90 240.9 82.2)">VIN_N</text>
<text x="243.4" y="82.7" transform="rotate(-90 243.4 82.7)">VSS_D</text>
<text x="246" y="82.7" transform="rotate(-90 246 82.7)">VSS_D</text>
<text x="254.7" y="83.3">DUT</text>
<text x="255.2" y="80.8">U1</text>
<text x="38.5" y="88.5">17</text>
<text x="38.5" y="86">16</text>
<text x="57.2" y="84.7">R5</text>
<text x="57.2" y="87.2">100</text>
<text x="221.5" y="87.2">VDD_A</text>
<text x="221.5" y="89.8">VSS_A</text>
<text x="233.3" y="85.1" transform="rotate(-90 233.3 85.1)">VDD_DAC</text>
<text x="235.8" y="85" transform="rotate(-90 235.8 85)">VSS_DAC</text>
<text x="247.4" y="87.2">VDD_D</text>
<text x="247.5" y="89.8">VSS_D</text>
<text x="38.5" y="91">18</text>
<text x="38.5" y="93.6">19</text>
<text x="62.9" y="94.8">10k</text>
<text x="63.4" y="92.3">R6</text>
<text x="177.9" y="93.6">J4</text>
<text x="221.5" y="92.3">CLK_INIT_P</text>
<text x="221.5" y="94.8">CLK_INIT_N</text>
<text x="241.1" y="94.8">CLK_COMP_N</text>
<text x="241.2" y="92.3">CLK_COMP_P</text>
<text x="37" y="98.7">MH1</text>
<text x="37" y="101.2">MH2</text>
<text x="38.5" y="96.1">20</text>
<text x="74" y="98.7">TP_OUT</text>
<text x="75.7" y="101.2">J11</text>
<text x="175.6" y="96.1">TP_CFG</text>
<text x="198.6" y="97.4">GND</text>
<text x="221.5" y="97.4">CLK_SAMP_P</text>
<text x="221.5" y="99.9">CLK_SAMP_N</text>
<text x="241" y="99.9">CLK_LOGIC_N</text>
<text x="241" y="97.4">CLK_LOGIC_P</text>
<text x="273.6" y="97.4">GND</text>
<text x="37" y="103.7">MH3</text>
<text x="37" y="106.3">MH4</text>
<text x="125.8" y="105">CONN_CFG</text>
<text x="129.6" y="102.5">J5</text>
<text x="221.5" y="102.5">RST_B</text>
<text x="246.8" y="102.5">VDD_IO</text>
<text x="62.3" y="108.8">100n</text>
<text x="62.8" y="111.4">C17</text>
<text x="69.1" y="111.4">GND</text>
<text x="184.7" y="111.4">GND</text>
<text x="230.7" y="113.8" transform="rotate(-90 230.7 113.8)">SPI_SCLK</text>
<text x="233.3" y="113.8" transform="rotate(-90 233.3 113.8)">SPI_SDI</text>
<text x="235.8" y="113.8" transform="rotate(-90 235.8 113.8)">SPI_SDO</text>
<text x="238.4" y="113.8" transform="rotate(-90 238.4 113.8)">SPI_CS_B</text>
<text x="240.9" y="113.8" transform="rotate(-90 240.9 113.8)">COMP_OUT_P</text>
<text x="243.4" y="113.8" transform="rotate(-90 243.4 113.8)">COUP_OUT_N</text>
<text x="246" y="113.8" transform="rotate(-90 246 113.8)">VSS_IO</text>
<text x="47.5" y="115.2">GND Earth</text>
<text x="33.1" y="130.4">J1</text>
<text x="243.1" y="127.9">GND</text>
<text x="29.1" y="132.9">CONN_PWR</text>
<text x="110.6" y="141.8">JP1</text>
<text x="44.4" y="149.5">DAC</text>
<text x="44.6" y="146.9">JP3</text>
<text x="107.7" y="144.4">Analog</text>
<text x="127" y="148.2">C1</text>
<text x="139.7" y="148.2">C2</text>
<text x="152.4" y="148.2">C3</text>
<text x="165.1" y="148.2">C4</text>
<text x="23.4" y="153.3">GND</text>
<text x="61" y="153.3">C9</text>
<text x="61" y="155.8">47u</text>
<text x="73.7" y="155.8">1u</text>
<text x="73.7" y="153.3">C10</text>
<text x="86.4" y="155.8">100n</text>
<text x="86.4" y="153.3">C11</text>
<text x="99.1" y="155.8">100n</text>
<text x="99.1" y="153.3">C12</text>
<text x="127" y="150.7">47u</text>
<text x="139.7" y="150.7">1u</text>
<text x="152.4" y="150.7">100n</text>
<text x="165.1" y="150.7">100n</text>
<text x="191.8" y="152">H1</text>
<text x="191.8" y="154.5">MountingHole</text>
<text x="214.6" y="152">H2</text>
<text x="214.6" y="154.5">MountingHole</text>
<text x="237.5" y="152">H3</text>
<text x="237.5" y="154.5">MountingHole</text>
<text x="260.4" y="152">H4</text>
<text x="260.4" y="154.5">MountingHole</text>
<text x="35.7" y="167.2">JP4</text>
<text x="48.8" y="167.2">GND</text>
<text x="100.5" y="167.2">JP2</text>
<text x="114.8" y="163.4">GND</text>
<text x="37.2" y="169.8">IO</text>
<text x="52.1" y="173.6">C13</text>
<text x="64.8" y="173.6">C14</text>
<text x="77.5" y="173.6">C15</text>
<text x="90.2" y="173.6">C16</text>
<text x="97.8" y="169.8">Digital</text>
<text x="116.8" y="173.6">C5</text>
<text x="129.5" y="173.6">C6</text>
<text x="142.2" y="173.6">C7</text>
<text x="154.9" y="173.6">C8</text>
<text x="52.1" y="176.1">47u</text>
<text x="64.8" y="176.1">1u</text>
<text x="77.5" y="176.1">100n</text>
<text x="90.2" y="176.1">100n</text>
<text x="116.8" y="176.1">47u</text>
<text x="129.5" y="176.1">1u</text>
<text x="142.2" y="176.1">100n</text>
<text x="154.9" y="176.1">100n</text>
<text x="39.9" y="187.6">GND</text>
<text x="104.6" y="188.8">GND</text>
</g>
<g font-size="1.8" fill="#a90000">
<text x="72.3" y="25.1">1</text>
<text x="81.2" y="25.1">2</text>
<text x="95.2" y="25.1">1</text>
<text x="104.1" y="25.1">2</text>
<text x="229.2" y="29">1</text>
<text x="245.7" y="29">1</text>
<text x="60.9" y="34">1</text>
<text x="69.8" y="34">2</text>
<text x="83.7" y="34">1</text>
<text x="92.6" y="34">2</text>
<text x="225.8" y="33.7" transform="rotate(-90 225.8 33.7)">2</text>
<text x="249.9" y="33.7" transform="rotate(-90 249.9 33.7)">2</text>
<text x="43.7" y="46.7">1</text>
<text x="43.7" y="51.8">3</text>
<text x="43.7" y="49.3">2</text>
<text x="247.6" y="50.5">1</text>
<text x="247.6" y="53.1">2</text>
<text x="256.5" y="50.5">3</text>
<text x="256.5" y="53.1">4</text>
<text x="43.7" y="54.4">4</text>
<text x="43.7" y="59.4">6</text>
<text x="43.7" y="56.9">5</text>
<text x="43.7" y="62">7</text>
<text x="43.7" y="64.5">8</text>
<text x="43.1" y="69.6">10</text>
<text x="43.7" y="67.1">9</text>
<text x="43.1" y="74.7">12</text>
<text x="43.1" y="77.2">13</text>
<text x="43.1" y="72.1">11</text>
<text x="229.6" y="76.2" transform="rotate(-90 229.6 76.2)">28</text>
<text x="232.2" y="76.2" transform="rotate(-90 232.2 76.2)">27</text>
<text x="234.7" y="76.2" transform="rotate(-90 234.7 76.2)">26</text>
<text x="237.2" y="76.2" transform="rotate(-90 237.2 76.2)">25</text>
<text x="239.8" y="76.2" transform="rotate(-90 239.8 76.2)">24</text>
<text x="242.3" y="76.2" transform="rotate(-90 242.3 76.2)">23</text>
<text x="244.9" y="76.2" transform="rotate(-90 244.9 76.2)">22</text>
<text x="43.1" y="79.8">14</text>
<text x="43.1" y="82.3">15</text>
<text x="43.1" y="87.4">17</text>
<text x="43.1" y="89.9">18</text>
<text x="43.1" y="84.8">16</text>
<text x="219" y="86.1">1</text>
<text x="219" y="88.6">2</text>
<text x="254" y="86.1">21</text>
<text x="254" y="88.6">20</text>
<text x="43.1" y="92.5">19</text>
<text x="43.1" y="95">20</text>
<text x="72.3" y="93.7">1</text>
<text x="81.2" y="93.7">2</text>
<text x="219" y="91.2">3</text>
<text x="219" y="93.7">4</text>
<text x="254" y="91.2">19</text>
<text x="254" y="93.7">18</text>
<text x="42.4" y="97.5">MH1</text>
<text x="42.4" y="100.1">MH2</text>
<text x="173.9" y="98.8">1</text>
<text x="173.9" y="101.3">2</text>
<text x="182.8" y="98.8">4</text>
<text x="182.8" y="101.3">5</text>
<text x="219" y="96.3">5</text>
<text x="219" y="98.8">6</text>
<text x="219" y="101.3">7</text>
<text x="254" y="96.3">17</text>
<text x="254" y="98.8">16</text>
<text x="254" y="101.3">15</text>
<text x="42.4" y="102.6">MH3</text>
<text x="42.4" y="105.2">MH4</text>
<text x="173.9" y="103.9">3</text>
<text x="182.8" y="103.9">6</text>
<text x="139" y="109">8</text>
<text x="139" y="111.5">7</text>
<text x="139" y="114">6</text>
<text x="139" y="116.6">5</text>
<text x="139" y="119.1">4</text>
<text x="229.6" y="116.3" transform="rotate(-90 229.6 116.3)">8</text>
<text x="232.2" y="116.3" transform="rotate(-90 232.2 116.3)">9</text>
<text x="234.7" y="116.9" transform="rotate(-90 234.7 116.9)">10</text>
<text x="237.2" y="116.9" transform="rotate(-90 237.2 116.9)">11</text>
<text x="239.8" y="116.9" transform="rotate(-90 239.8 116.9)">12</text>
<text x="242.3" y="116.9" transform="rotate(-90 242.3 116.9)">13</text>
<text x="244.9" y="116.9" transform="rotate(-90 244.9 116.9)">14</text>
<text x="139" y="121.7">3</text>
<text x="139" y="124.2">2</text>
<text x="139" y="126.7">1</text>
<text x="29.1" y="135.6">1</text>
<text x="38" y="135.6">5</text>
<text x="116.6" y="137.9" transform="rotate(-90 116.6 137.9)">1</text>
<text x="29.1" y="138.2">2</text>
<text x="29.1" y="140.7">3</text>
<text x="29.1" y="143.3">4</text>
<text x="38" y="138.2">6</text>
<text x="38" y="140.7">7</text>
<text x="38" y="143.3">8</text>
<text x="50.5" y="142.9" transform="rotate(-90 50.5 142.9)">1</text>
<text x="118.7" y="142">2</text>
<text x="52.6" y="147.1">2</text>
<text x="116.6" y="148" transform="rotate(-90 116.6 148)">3</text>
<text x="50.5" y="153.1" transform="rotate(-90 50.5 153.1)">3</text>
<text x="41.7" y="163.3" transform="rotate(-90 41.7 163.3)">1</text>
<text x="43.7" y="167.4">2</text>
<text x="106.4" y="163.3" transform="rotate(-90 106.4 163.3)">1</text>
<text x="108.5" y="167.4">2</text>
<text x="41.7" y="173.4" transform="rotate(-90 41.7 173.4)">3</text>
<text x="106.4" y="173.4" transform="rotate(-90 106.4 173.4)">3</text>
</g>
<g font-size="1.8" fill="#0f0f0f">
<text x="104.1" y="47.9">CLK_INIT_N</text>
<text x="104.1" y="50.5">CLK_INIT_P</text>
<text x="104.1" y="58.1">CLK_SAMP_P</text>
<text x="104.1" y="55.5">CLK_SAMP_N</text>
<text x="104.1" y="65.7">CLK_COMP_P</text>
<text x="104.1" y="63.2">CLK_COMP_N</text>
<text x="104.1" y="70.8">CLK_LOGIC_N</text>
<text x="232.1" y="71.1" transform="rotate(-90 232.1 71.1)">VDD_DAC</text>
<text x="104.1" y="73.3">CLK_LOGIC_P</text>
<text x="102.9" y="83.5">COMP_OUT_N</text>
<text x="102.9" y="86">COMP_OUT_P</text>
<text x="210" y="86">VDD_A</text>
<text x="259.1" y="86">VDD_D</text>
<text x="205.4" y="93.6">CLK_INIT_N</text>
<text x="205.4" y="91.1">CLK_INIT_P</text>
<text x="259.1" y="91.1">CLK_COMP_P</text>
<text x="259.1" y="93.6">CLK_COMP_N</text>
<text x="203.8" y="98.7">CLK_SAMP_N</text>
<text x="203.9" y="96.2">CLK_SAMP_P</text>
<text x="259.1" y="98.7">CLK_LOGIC_N</text>
<text x="259.1" y="101.3">VDD_IO</text>
<text x="259.1" y="96.2">CLK_LOGIC_P</text>
<text x="143.5" y="119">SPI_SCLK</text>
<text x="143.5" y="116.5">RST_B</text>
<text x="143.5" y="124.1">SPI_SDO</text>
<text x="143.5" y="121.6">SPI_SDI</text>
<text x="143.5" y="126.7">SPI_CS_B</text>
<text x="239.7" y="131.7" transform="rotate(-90 239.7 131.7)">COMP_OUT_P</text>
<text x="242.2" y="131.8" transform="rotate(-90 242.2 131.8)">COMP_OUT_N</text>
<text x="163.8" y="141.9">VDD_A</text>
<text x="97.8" y="147">VDD_DAC</text>
<text x="88.9" y="167.3">VDD_IO</text>
<text x="153.7" y="167.3">VDD_D</text>
</g>
<g font-size="1.8" fill="#0000c2">
<text x="216.1" y="52.4">pull-downs</text>
<text x="228.3" y="52.4">&amp;</text>
<text x="218.6" y="54.5">filtering?</text>
<text x="119" y="84.9">this</text>
<text x="123.7" y="84.9">inversion</text>
<text x="133.4" y="84.9">necessary?</text>
<text x="146" y="109.6">pull-ups/downs</text>
<text x="148.3" y="111.6">&amp;</text>
<text x="151" y="111.6">filtering?</text>
</g>
</svg>
